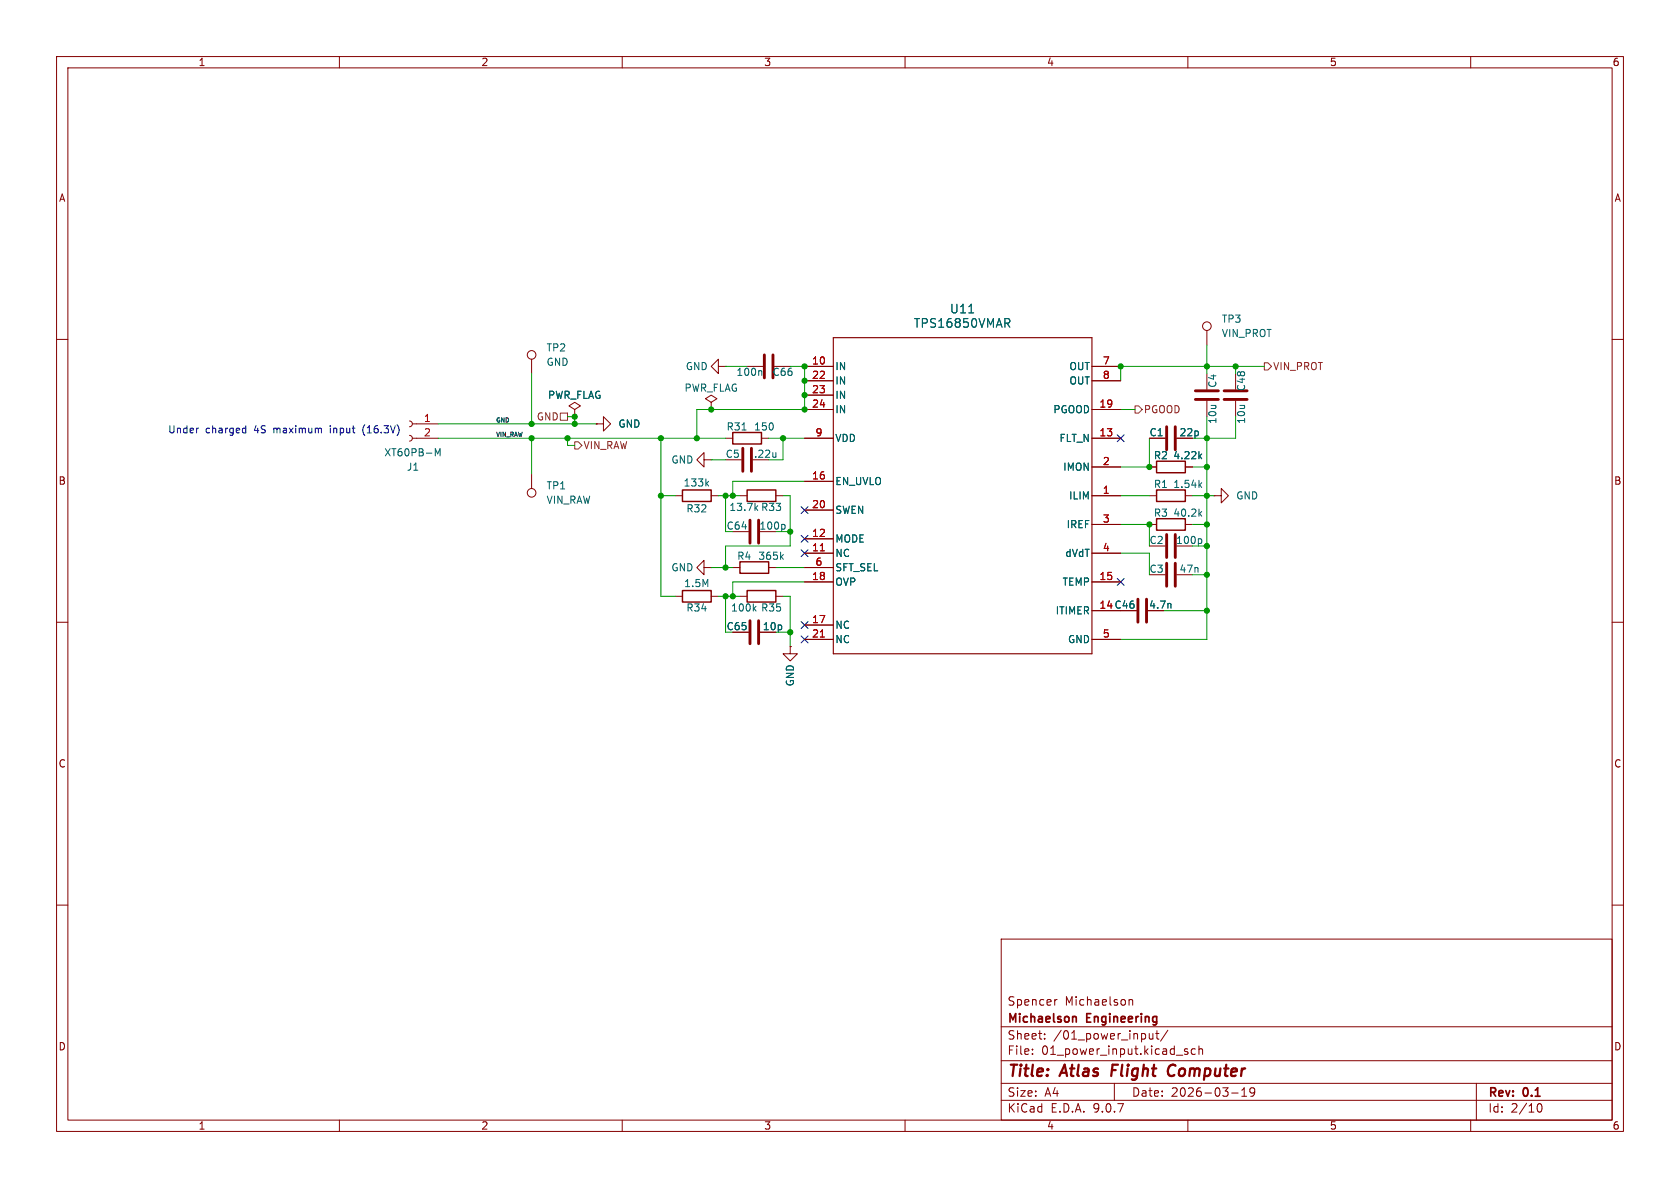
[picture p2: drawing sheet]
<svg xmlns="http://www.w3.org/2000/svg" width="297mm" height="210mm" viewBox="0 0 297 210" stroke-linecap="round" stroke-linejoin="round" font-family="sans-serif">
<g fill="none" stroke="#840000" stroke-width=".18">
<path d="M10 10h277v190h-277zM12 12h273v186h-273zM60 10v2M110 10v2M160 10v2M210 10v2M260 10v2M213.4 58.4v2.6M10 60h2M72.4 74.4l.3 .2 .2 .3-.2 .4-.3 .1M72.4 77l.3 .1 .2 .4-.2 .3-.3 .2M72.9 74.9h4.6"/>
<path d="M72.9 77.5h4.6M94 63.5v2.5M101.6 72.4l1-.6-1-.7-1 .7 1 .6v1.3M101.6 73.7h.1M105.4 74.9h1.3v-1.2l1.2 1.2-1.2 1.3v-1.3M105.4 74.9h.1M125.7 71.1l1-.6-1-.6-1 .6 1 .6v1.3M125.7 72.4h.1M127 64.8v-1.3l-1.3 1.3 1.3 1.2v-1.2h1.3M128.3 64.8h.1M128.3 77.5h1.2M132.1 64.8h2.8"/>
<path d="M134.6 77.5h1.3M142.2 77.5h5.1M142.2 64.8h5.1M142.2 67.3h5.1M142.2 69.9h5.1M142.2 72.4h5.1M193 77.5h5.1M193 64.8h5.1M193 67.3h5.1M193 72.4h5.1M203.2 77.5h2.8M213.4 70.9v2.8"/>
<path d="M218.4 70.9v2.8M285 60h2M94 83.8v2.6M119.4 87.6h1.2M124.5 81.3v-1.3l-1.3 1.3 1.3 1.3v-1.3h1.2M125.7 81.3h.1M125.7 87.6h1.3M128.3 81.3h2.8M129.5 94h2.8M130.8 87.6h1.3M137.2 87.6h1.2M142.2 85.1h5.1"/>
<path d="M142.2 90.2h5.1M142.2 95.3h5.1M142.2 97.8h5.1M193 87.6h5.1M193 97.8h5.1M193 82.6h5.1M193 92.7h5.1M203.2 87.6h1.3M203.2 82.6h1.3M203.2 92.7h1.3M203.2 96.5h2.8M209.5 87.6h1.3"/>
<path d="M209.5 82.6h1.3M209.5 92.7h1.3M214.6 87.6h1.3v-1.2l1.3 1.2-1.3 1.3v-1.3M214.6 87.6h.1M10 110h2M119.4 105.4h1.2M124.5 100.3v-1.2l-1.3 1.2 1.3 1.3v-1.3h1.2M125.7 100.3h.1M125.7 105.4h1.3M129.5 111.8h2.8M129.5 100.3h1.3M130.8 105.4h1.3"/>
<path d="M135.9 100.3h1.3M137.2 105.4h1.2M139.7 114.3v1.3h1.3l-1.3 1.2-1.3-1.2h1.3M139.7 114.3h.1M142.2 100.3h5.1M142.2 102.9h5.1M142.2 110.5h5.1M142.2 113h5.1M193 102.9h5.1M193 113h5.1M193 108h7.9M203.2 101.6h2.8"/>
<path d="M285 110h2M10 160h2M177 166h108v32h-108zM186.9 176.7l-.3 .1-.1 .2M199.6 176.8l.2-.1 .4 .1v.9M199.6 176.7v1M285 160h2M60 198v2M110 198v2M160 198v2M177 194.5h108M177 191.5h108"/>
<path d="M177 187.5h108M177 181.5h108M182.5 186.3v.1M182.5 185.5v.1M184.7 183.6v.1M184.7 182.8v.1M197 191.5v3M203.2 182.7v.9l.4 .1 .2-.1M203.8 182.7v1M204.3 182.7h.6M204.5 182.2v1.3l.4 .2M206.5 182.1l-1.3 2"/>
<path d="M209.4 185.7l.6 .4-.2 .3-.4-.1M210 185.5l-.4-.1-.2 .2M210 198v2M211.3 185.5l-.4-.1-.3 .3v.4l.1 .2h.6M212 185.5l.2-.1 .3 .1 .1 .9M212 184.9v1.5M217.7 193.2h1.2M219.5 193.8h.9M219.5 192.7l.5-.4v1.5M221 192.4v.5l.1 .3h.4l.3-.3M221.7 192.4a.99 .99 0 0 1-.3 1.4h-.3M260 198v2"/>
<path d="M261 191.5v6.5M271.7 195.7l.2-.5 .2-.1a.81 .81 0 0 1 .6 .6 .81 .81 0 0 1-.3 .8h-.4l-.3-.5"/>
<circle cx="213.4" cy="57.7" r=".76"/>
<circle cx="94" cy="62.7" r=".76"/>
<circle cx="94" cy="87.1" r=".76"/>
</g>
<path d="M196.7 188.2l-.3 2M207.5 188.2a1.13 1.13 0 0 0-1 .7 1.13 1.13 0 0 0 .2 1.2l.3 .1 .5-.1" fill="none" stroke="#840000" stroke-width=".4"/>
<path d="M189.8 179.7l.4 .1 .1 .1v.8" fill="none" stroke="#840000" stroke-width=".3"/>
<path d="M129.5 76.5h5.1v2h-5.1zM120.6 86.6h5.1v2h-5.1zM130.8 99.3h5.1v2h-5.1zM132.1 86.6h5.1v2h-5.1zM204.5 86.6h5v2h-5zM204.5 81.5h5v2.1h-5zM204.5 91.7h5v2h-5zM120.6 104.4h5.1v2h-5.1zM132.1 104.4h5.1v2h-5.1z" fill="none" stroke="#840000" stroke-width=".25"/>
<g fill="none" stroke="#006464" stroke-width=".18">
<path d="M171.3 55.3h.8M178 57.1l.5 .7M178.2 56.3l.3 .3v.4l-.3 .1M77 79.3l.4 .9 .4-.9v1.3M131.2 76h.7M134.5 65.5l.2 .2v.7M137.2 80v.8M124.9 85.4l.4 .5M125.3 85.1l-.5 .5M133.6 89.8l.4 .4M134 89.4l-.5 .5M137.2 80.7l-.1 .1"/>
<path d="M138.1 98.4l.4 .5M138.5 98l-.5 .5M138.6 92.7l.2 .2v.4l-.2 .2M212.1 85.7l.3 .5M212.1 80.6l.3 .5M212.1 90.8l.3 .5M212.2 95.2l.3 .3v.3l-.3 .3M212.4 85.3l-.4 .5M212.4 80.3l-.4 .4M212.4 90.4l-.4 .5M133.3 107.5l.4 .5M133.7 107.2l-.5 .5"/>
<path d="M207 106.7v.8"/>
</g>
<g fill="none" stroke="#840000" stroke-width=".51">
<path d="M131.3 79.2v4.1M132.8 79.2v4.1M135.1 62.7v4.1M136.7 62.7v4.1M206.2 75.4v4.1M207.8 75.4v4.1M211.3 69.1h4.1M211.3 70.6h4.1M216.4 69.1h4.1M216.4 70.6h4.1M132.6 91.9v4.1M134.1 91.9v4.1"/>
<path d="M206.2 94.5v4.1M206.2 99.6v4M207.8 94.5v4.1M207.8 99.6v4M132.6 109.7v4.1M134.1 109.7v4.1M201.2 105.9v4.1M202.7 105.9v4.1"/>
</g>
<path d="M147.3 59.7h45.7v55.9h-45.7z" fill="none" stroke="#840000" stroke-width=".2"/>
<path d="M145 97.4h.7M145 112.6h.7" fill="none" stroke="#a90000" stroke-width=".18"/>
<path d="M99.1 73h1.2v1.3h-1.2zM101.6 78.1h.6l.7 .6-.7 .7h-.6zM200.7 71.8h.6l.6 .6-.6 .6h-.6zM223.5 64.1h.7l.6 .7-.6 .6h-.7z" fill="none" stroke="#725600" stroke-width=".18"/>
<g fill="none" stroke="#009600" stroke-width=".18">
<path d="M77.5 77.5h50.8M77.5 74.9h27.9M94 66v8.9M94 77.5v6.3M100.3 77.5v1.2h1.3M100.3 73.7h1.3v1.2M116.8 77.5v27.9h2.6M128.3 64.8h3.8M135.9 77.5h6.3M138.4 77.5v3.8h-2.5M139.7 64.8h2.5v7.6h-19v5.1M198.1 72.4h2.6"/>
<path d="M203.2 77.5v5.1h-5.1M213.4 61v5M213.4 73.7v39.3h-15.3M218.4 73.7v3.8h-7.6M218.4 64.8v1.2M223.5 64.8h-25.4v2.5M116.8 87.6h2.6M125.7 81.3h2.6M127 87.6h3.8M128.3 87.6v6.4M137.2 94h2.5M138.4 87.6h1.3v8.9h-11.4v3.8"/>
<path d="M142.2 85.1h-12.7v2.5M198.1 92.7h5.1v3.8M198.1 97.8h5.1v3.8M198.1 87.6h5.1M210.8 96.5h2.6M210.8 92.7h2.6M210.8 87.6h3.8M210.8 82.6h2.6M125.7 100.3h3.8M127 105.4h3.8M128.3 105.4v6.4M137.2 111.8h2.5"/>
<path d="M137.2 100.3h5M138.4 105.4h1.3v8.9M142.2 102.9h-12.7v2.5M205.7 108h7.7M210.8 101.6h2.6"/>
</g>
<g fill="none" stroke="#000084" stroke-width=".18">
<path d="M197.5 76.9l1.2 1.2M198.7 76.9l-1.2 1.2M141.6 94.6l1.2 1.3M141.6 97.2l1.2 1.2M141.6 89.6l1.2 1.2M142.8 94.6l-1.2 1.3M142.8 97.2l-1.2 1.2M142.8 89.6l-1.2 1.2M141.6 109.9l1.2 1.2M141.6 112.4l1.2 1.2M142.8 109.9l-1.2 1.2M142.8 112.4l-1.2 1.2"/>
<path d="M197.5 102.3l1.2 1.2M198.7 102.3l-1.2 1.2"/>
</g>
<path d="M35 75.7h.1M43.1 75.7h.4M43.5 75.3v1.2M43.5 76.5h-.4M56.8 75.7v.8M64.3 75.4l-.2 .5 .2 .8" fill="none" stroke="#0000c2" stroke-width=".18"/>
<g fill="#009600" stroke="#009600" stroke-width=".18">
<circle cx="128.3" cy="87.6" r=".46"/>
<circle cx="123.2" cy="77.5" r=".46"/>
<circle cx="116.8" cy="87.6" r=".46"/>
<circle cx="116.8" cy="77.5" r=".46"/>
<circle cx="101.6" cy="74.9" r=".46"/>
<circle cx="101.6" cy="73.7" r=".46"/>
<circle cx="94" cy="74.9" r=".46"/>
<circle cx="94" cy="77.5" r=".46"/>
<circle cx="100.3" cy="77.5" r=".46"/>
<circle cx="218.4" cy="64.8" r=".46"/>
<circle cx="213.4" cy="64.8" r=".46"/>
<circle cx="213.4" cy="101.6" r=".46"/>
<circle cx="213.4" cy="108" r=".46"/>
<circle cx="203.2" cy="92.7" r=".46"/>
<circle cx="213.4" cy="77.5" r=".46"/>
<circle cx="139.7" cy="111.8" r=".46"/>
<circle cx="129.5" cy="105.4" r=".46"/>
<circle cx="139.7" cy="94" r=".46"/>
<circle cx="128.3" cy="105.4" r=".46"/>
<circle cx="128.3" cy="100.3" r=".46"/>
<circle cx="129.5" cy="87.6" r=".46"/>
<circle cx="125.7" cy="72.4" r=".46"/>
<circle cx="142.2" cy="72.4" r=".46"/>
<circle cx="142.2" cy="67.3" r=".46"/>
<circle cx="142.2" cy="69.9" r=".46"/>
<circle cx="142.2" cy="64.8" r=".46"/>
<circle cx="138.4" cy="77.5" r=".46"/>
<circle cx="198.1" cy="64.8" r=".46"/>
<circle cx="203.2" cy="82.6" r=".46"/>
<circle cx="213.4" cy="92.7" r=".46"/>
<circle cx="213.4" cy="87.6" r=".46"/>
<circle cx="213.4" cy="96.5" r=".46"/>
<circle cx="213.4" cy="82.6" r=".46"/>
</g>
<g font-size="2.8" fill="#840000">
<text x="178" y="190.9">Title:</text>
<text x="187.7" y="190.9">Atlas</text>
<text x="197.3" y="190.9">Flight</text>
<text x="208.1" y="190.9">Computer</text>
</g>
<g font-size="2.1" fill="#006464">
<text x="161.5" y="58.1">TPS16850VMAR</text>
<text x="167.9" y="55.6">U11</text>
</g>
<g font-size="2.1" fill="#840000">
<text x="178" y="178">Spencer</text>
<text x="188.2" y="178">Michaelson</text>
<text x="178" y="184">Sheet:</text>
<text x="178" y="181.2">Michaelson</text>
<text x="186.2" y="184">/01_power_input/</text>
<text x="192.2" y="181.2">Engineering</text>
<text x="178" y="186.7">File:</text>
<text x="184.1" y="186.7">01_power_input.kicad_sch</text>
<text x="178" y="196.9">KiCad</text>
<text x="178" y="194.1">Size:</text>
<text x="184.7" y="194.1">A4</text>
<text x="185.7" y="196.9">E.D.A.</text>
<text x="193.3" y="196.9">9.0.7</text>
<text x="200" y="194.1">Date:</text>
<text x="207" y="194.1">2026-03-19</text>
<text x="263" y="194.3">Rev:</text>
<text x="263" y="196.9">Id:</text>
<text x="267.1" y="196.9">2/10</text>
<text x="269.4" y="194.3">0.1</text>
</g>
<g font-size="1.8" fill="#840000">
<text x="35" y="11.9">1</text>
<text x="85" y="11.9">2</text>
<text x="135" y="11.9">3</text>
<text x="185" y="11.9">4</text>
<text x="235" y="11.9">5</text>
<text x="285" y="11.9">6</text>
<text x="10.3" y="35.9">A</text>
<text x="285.3" y="35.9">A</text>
<text x="208.4" y="77.3">22p</text>
<text x="10.3" y="85.9">B</text>
<text x="285.3" y="85.9">B</text>
<text x="203" y="107.8">4.7n</text>
<text x="134.8" y="111.6">10p</text>
<text x="10.3" y="135.9">C</text>
<text x="285.3" y="135.9">C</text>
<text x="10.3" y="185.9">D</text>
<text x="285.3" y="185.9">D</text>
<text x="35" y="199.9">1</text>
<text x="85" y="199.9">2</text>
<text x="135" y="199.9">3</text>
<text x="185" y="199.9">4</text>
<text x="235" y="199.9">5</text>
<text x="285" y="199.9">6</text>
</g>
<g font-size="1.8" fill="#006464">
<text x="215.9" y="57.3">TP3</text>
<text x="215.9" y="59.8">VIN_PROT</text>
<text x="96.5" y="62.3">TP2</text>
<text x="96.5" y="64.9">GND</text>
<text x="121.1" y="65.6">GND</text>
<text x="147.6" y="65.6">IN</text>
<text x="189" y="65.6">OUT</text>
<text x="96.8" y="70.7">PWR_FLAG</text>
<text x="120.9" y="69.4">PWR_FLAG</text>
<text x="130.1" y="66.6">100n</text>
<text x="136.5" y="66.6">C66</text>
<text x="147.6" y="68.2">IN</text>
<text x="147.6" y="70.7">IN</text>
<text x="189" y="68.2">OUT</text>
<text x="215.2" y="68.7" transform="rotate(-90 215.2 68.7)">C4</text>
<text x="220.3" y="69.3" transform="rotate(-90 220.3 69.3)">C48</text>
<text x="109.2" y="75.8">GND</text>
<text x="128.4" y="76.3">R31</text>
<text x="133.2" y="76.3">150</text>
<text x="147.6" y="73.3">IN</text>
<text x="186.1" y="73.3">PGOOD</text>
<text x="203.1" y="77.3">C1</text>
<text x="215.2" y="75" transform="rotate(-90 215.2 75)">10u</text>
<text x="220.3" y="75" transform="rotate(-90 220.3 75)">10u</text>
<text x="67.8" y="80.9">XT60PB-M</text>
<text x="71.8" y="83.4">J1</text>
<text x="118.6" y="82.1">GND</text>
<text x="128.2" y="81.1">C5</text>
<text x="133.2" y="81.1">.22u</text>
<text x="147.6" y="78.3">VDD</text>
<text x="187.2" y="78.3">FLT_N</text>
<text x="187.9" y="83.4">IMON</text>
<text x="203.9" y="81.4">R2</text>
<text x="207.3" y="81.4">4.22k</text>
<text x="96.5" y="86.7">TP1</text>
<text x="96.5" y="89.3">VIN_RAW</text>
<text x="120.8" y="86.2">133k</text>
<text x="147.6" y="86">EN_UVLO</text>
<text x="188.9" y="88.5">ILIM</text>
<text x="203.9" y="86.5">R1</text>
<text x="207.3" y="86.5">1.54k</text>
<text x="218.4" y="88.5">GND</text>
<text x="121.2" y="90.8">R32</text>
<text x="128.8" y="90.5">13.7k</text>
<text x="134.2" y="93.8">100p</text>
<text x="134.5" y="90.5">R33</text>
<text x="147.6" y="91">SWEN</text>
<text x="188.5" y="93.6">IREF</text>
<text x="203.9" y="91.5">R3</text>
<text x="207.3" y="91.5">40.2k</text>
<text x="118.6" y="101.2">GND</text>
<text x="130.2" y="99.2">R4</text>
<text x="134" y="99.2">365k</text>
<text x="147.6" y="96.1">MODE</text>
<text x="147.6" y="98.7">NC</text>
<text x="147.6" y="101.2">SFT_SEL</text>
<text x="188.2" y="98.7">dVdT</text>
<text x="203.1" y="101.4">C3</text>
<text x="203.1" y="96.4">C2</text>
<text x="207.8" y="96.4">100p</text>
<text x="208.4" y="101.4">47n</text>
<text x="120.9" y="104">1.5M</text>
<text x="147.6" y="103.7">OVP</text>
<text x="187.7" y="103.7">TEMP</text>
<text x="194.3" y="107.7">14 C46</text>
<text x="121.2" y="108.3">R34</text>
<text x="128.4" y="111.6">C65</text>
<text x="129.1" y="108.3">100k</text>
<text x="134.5" y="108.3">R35</text>
<text x="147.6" y="111.4">NC</text>
<text x="147.6" y="113.9">NC</text>
<text x="186.5" y="108.8">ITIMER</text>
<text x="188.7" y="113.9">GND</text>
<text x="140.6" y="121.4" transform="rotate(-90 140.6 121.4)">GND</text>
</g>
<g font-size="1.8" fill="#a90000">
<text x="143.5" y="64.5">10</text>
<text x="194.9" y="64.5">7</text>
<text x="143.5" y="67.1">22</text>
<text x="143.5" y="69.6">23</text>
<text x="194.9" y="67.1">8</text>
<text x="74.9" y="74.7">1</text>
<text x="74.9" y="77.2">2</text>
<text x="143.5" y="72.1">24</text>
<text x="144.1" y="77.2">9</text>
<text x="194.3" y="72.1">19</text>
<text x="194.3" y="77.2">13</text>
<text x="194.9" y="82.3">2</text>
<text x="143.5" y="84.8">16</text>
<text x="143.5" y="89.9">20</text>
<text x="194.9" y="87.4">1</text>
<text x="143.5" y="95">12</text>
<text x="194.9" y="92.5">3</text>
<text x="143.5" y="97.5">11</text>
<text x="144.1" y="100.1">6</text>
<text x="194.9" y="97.5">4</text>
<text x="143.5" y="102.6">18</text>
<text x="194.3" y="102.6">15</text>
<text x="143.5" y="110.2">17</text>
<text x="143.5" y="112.8">21</text>
<text x="194.9" y="112.8">5</text>
</g>
<g font-size="1.8" fill="#725600">
<text x="225" y="65.6">VIN_PROT</text>
<text x="94.8" y="74.5">GND</text>
<text x="202.1" y="73.3">PGOOD</text>
<text x="103.1" y="79.6">VIN_RAW</text>
</g>
<g font-size="1.8" fill="#0000c2">
<text x="29.6" y="76.8">Under</text>
<text x="36.3" y="76.8">charged</text>
<text x="45" y="76.8">4S</text>
<text x="48.6" y="76.8">maximum</text>
<text x="58.8" y="76.8">input</text>
<text x="64.8" y="76.8">(16.3V)</text>
</g>
<text font-size="1.8" fill="#009600" x="128.4" y="93.8">C64</text>
<g font-size="1.1" fill="#0f0f0f">
<text x="87.6" y="77.3">VIN_RAW</text>
<text x="87.6" y="74.7">GND</text>
</g>
</svg>
